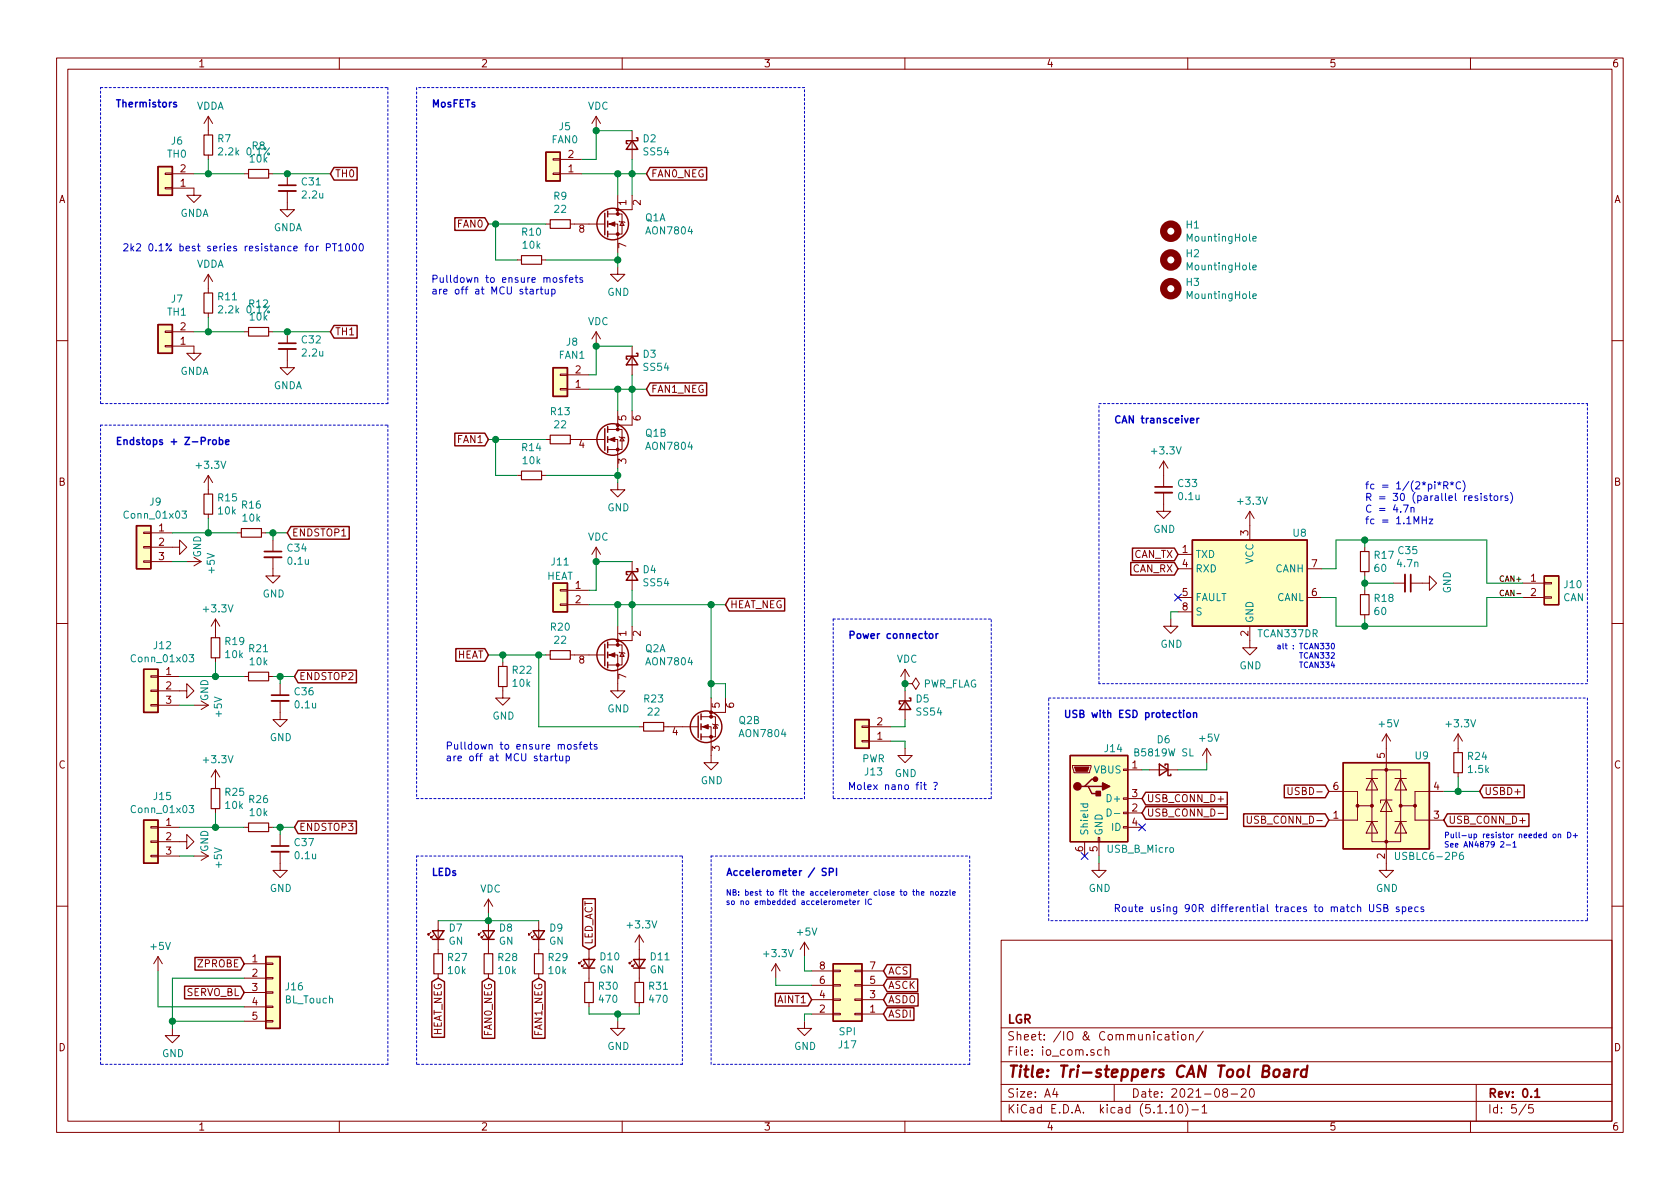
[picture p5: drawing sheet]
<svg xmlns="http://www.w3.org/2000/svg" width="297mm" height="210mm" viewBox="0 0 297 210" stroke-linecap="round" stroke-linejoin="round" font-family="sans-serif">
<g fill="none" stroke="#840000" stroke-width=".18">
<path d="M10 10.3h277v189.9h-277zM12 12.2h273v186.1h-273zM60 10.3v1.9M110 10.3v1.9M160 10.3v1.9M210 10.3v1.9M260 10.3v1.9M29.2 30.6h1.3v.3h-1.3zM29.2 33.1h1.3v.3h-1.3zM30.5 33.3h3.8v1.2h1.3l-1.3 1.3-1.3-1.3h1.3M30.5 30.7h3.8M36.8 20.6v3.3"/>
<path d="M36.8 27.4v.8M36.8 20.6l-.7 1.2M36.8 20.6l.8 1.2M43.2 30.7h.7M47.5 30.7h.8M50.8 33.8v3.3h1.3l-1.3 1.2-1.3-1.2h1.3M50.8 30.7v2.1M96.5 39.6h.8M97.8 28.1h1.3v.2h-1.3zM97.8 30.6h1.3v.3h-1.3zM99.1 30.7h3.8M99.1 28.2h3.8"/>
<path d="M100.8 39.6h6.1M105.4 20.6v2.5M105.4 20.6l-.8 1.2M105.4 20.6l.8 1.2M107.4 39.6h1.8v5.1M107.4 37.8h2.6v3.6h-2.6M109.2 37.1h2.6zM109.2 34.5v3.3M109.5 39.1l.1 .1h.8l.1 .2M110 39.2l.4 .7h-.8zM111.8 23.1v5.1M111.8 34.5v2.6"/>
<path d="M29.2 58.5h1.3v.3h-1.3zM30.5 58.7h3.8M36.8 48.5v3.3M36.8 55.4v.7M36.8 48.5l-.7 1.3M36.8 48.5l.8 1.3M43.2 58.7h.7M47.5 58.7h.8M50.8 58.7v2M91.4 46h.8M95.8 46h.7M105.4 58.7v2.5"/>
<path d="M105.4 58.7l-.8 1.2M105.4 58.7l.8 1.2M109.2 47.2v1.3h1.3l-1.3 1.3-1.3-1.3h1.3M10 60.2h2M29.2 61.1h1.3v.2h-1.3zM30.5 61.2h3.8v1.3h1.3l-1.3 1.2-1.3-1.2h1.3M50.8 61.7v3.3h1.3l-1.3 1.3-1.3-1.3h1.3M96.5 77.7h.8M99.1 66.2h1.2v.2h-1.2zM99.1 68.7h1.2v.3h-1.2zM100.3 68.8h3.8M100.3 66.3h3.8"/>
<path d="M100.8 77.7h6.1M107.4 77.7h1.8v5.1M107.4 75.9h2.6v3.6h-2.6M109.2 75.2h2.6zM109.2 72.6v3.3M109.5 77.2l.1 .1h.8l.1 .2M110 77.3l.4 .7h-.8zM111.8 61.2v5.1M111.8 72.6v2.6M285 60.2h2M25.4 99.2h1.3v.2h-1.3zM25.4 94.1h1.3v.3h-1.3z"/>
<path d="M25.4 96.6h1.3v.3h-1.3zM26.7 96.8h5v-1.3l1.3 1.3-1.3 1.2v-1.2M26.7 94.2h3.8M26.7 99.3h3.8M33 99.3h2.6M34.3 98.5l1.3 .8M35.6 99.3l-1.3 .8M36.8 84.1v3.3M36.8 90.9v.8M36.8 84.1l-.7 1.2M36.8 84.1l.8 1.2M41.9 94.2h.8"/>
<path d="M46.2 94.2h.8M48.3 98.5v3.3h1.2l-1.2 1.3-1.3-1.3h1.3M48.3 95.5v2M91.4 84.1h.8M95.8 84.1h.7M105.4 96.8l-.8 1.2M105.4 96.8v2.5M105.4 96.8l.8 1.2M109.2 85.3v1.3h1.3l-1.3 1.3-1.3-1.3h1.3M111.8 99.3v5.1M205.7 87.1v3.3h1.3l-1.3 1.3-1.2-1.3h1.2M205.7 81.5v4.6"/>
<path d="M205.7 81.5l-.7 1.3M205.7 81.5l.8 1.3M208.3 98h2.5M221 90.4v5.1M221 90.4l-.8 1.3M221 90.4l.7 1.3M241.3 96.8v.7M10 110.3h2M26.7 119.5h1.2v.3h-1.2zM27.9 119.6h3.8M38.1 109.5v3.3M38.1 116.3v.8"/>
<path d="M38.1 109.5l-.8 1.2M38.1 109.5l.8 1.2M43.2 119.6h.7M47.5 119.6h.8M88.9 117.1v.8M96.5 115.8h.8M99.1 106.8h1.2v.3h-1.2zM99.1 104.3h1.2v.2h-1.2zM100.3 104.4h3.8M100.3 106.9h3.8M100.8 115.8h6.1M107.4 115.8h1.8v6.4h1.3l-1.3 1.2-1.3-1.2h1.3"/>
<path d="M107.4 114h2.6v3.6h-2.6M109.2 113.3h2.6zM109.2 110.7v3.3M109.5 115.3l.1 .1h.8l.1 .2M110 115.4l.4 .7h-.8zM111.8 110.7v2.6M160 118.4v2.5M160 118.4l-.7 1.2M160 118.4l.8 1.2M207 109.5v1.2h1.3l-1.3 1.3-1.3-1.3h1.3M208.3 100.6h2.5M208.3 105.7h2.5"/>
<path d="M208.3 108.2h2.5M221 110.7v3.8h1.2l-1.2 1.3-1.3-1.3h1.3M231.1 100.6h2.6M231.1 105.7h2.6M241.3 101.1v.7M241.3 104.4v.8M241.3 108.7v.8M246.4 103.1h2M249.4 103.1h3.3v-1.3l1.3 1.3-1.3 1.3v-1.3M269.2 105.7h3.8M269.2 103.1h3.8M273 105.5h1.3v.3h-1.3z"/>
<path d="M273 103h1.3v.2h-1.3zM285 110.3h2M26.7 124.6h1.2v.2h-1.2zM26.7 122h1.2v.3h-1.2zM27.9 122.2h5.1v-1.3l1.3 1.3-1.3 1.2v-1.2M27.9 124.7h3.8M34.3 124.7h2.5M35.6 123.9l1.2 .8M36.8 124.7l-1.2 .8M38.1 136.1l-.8 1.3M38.1 136.1v3.3M38.1 136.1l.8 1.3"/>
<path d="M49.5 123.9v3.3h1.3l-1.3 1.3-1.2-1.3h1.2M49.5 120.9v2M88.9 121.4v2h1.3l-1.3 1.3-1.3-1.3h1.3M113 128.5h.8M117.3 128.5h6.1M124 128.5h1.7v6.4h1.3l-1.3 1.2-1.2-1.2h1.2M124 126.7h2.5v3.6h-2.5M125.7 126h2.6zM125.7 123.4v3.3M126 128l.1 .1h.8l.1 .2M126.5 128.1l.4 .7h-.8zM128.3 123.4v2.6"/>
<path d="M152.4 128.4h1.3v.2h-1.3zM152.4 130.9h1.3v.3h-1.3zM153.7 128.5h3.8M153.7 131.1h3.8M160 132.3v1.3h1.3l-1.3 1.3-1.3-1.3h1.3M160 120.9h1.3l.6-1 .7 1-.7 1-.6-1M160 120.9h.1M160 122.2v5M189.6 135.4h3.3v.2l-.2 1h-2.8zM198.6 136h.8v.3h-.8zM199.4 136.1h2.5M203.2 136.1h5.1"/>
<path d="M213.4 132.3l-.8 1.3M213.4 132.3v2.6M213.4 132.3l.7 1.3M227.7 139.2v1.1l.3 .2h.2l.2-.2v-1.1M234.9 139.9h5.1v2.6h2.6M241.6 137.7h2M242.6 136.1h5v12.7h-5zM242.6 137.7l1 2h-2zM245.1 129.8v24.1h1.3l-1.3 1.3-1.3-1.3h1.3M245.1 129.8l-.8 1.3M245.1 129.8l.8 1.3M246.6 137.7h2.1"/>
<path d="M247.6 137.7l1.1 2h-2.1zM255.3 139.9h-5.1v2.6h-2.6M257.8 129.8v3.3M257.8 136.6v.8M257.8 129.8l-.8 1.3M257.8 129.8l.8 1.3M26.7 151.3h1.2v.2h-1.2zM26.7 146.2h1.2v.2h-1.2zM26.7 148.7h1.2v.3h-1.2zM27.9 148.8h5.1v-1.2l1.3 1.2-1.3 1.3v-1.3M27.9 146.3h3.8M27.9 151.4h3.8"/>
<path d="M34.3 151.4h2.5M35.6 150.6l1.2 .8M36.8 151.4l-1.2 .7M38.1 143v.8M43.2 146.3h.7M47.5 146.3h.8M49.5 150.6v3.3h1.3l-1.3 1.3-1.2-1.3h1.2M49.5 147.6v2M86.4 159v2.5M86.4 159l-.8 1.3M86.4 159l.7 1.3M191.8 148.8v2.6"/>
<path d="M194.2 148.1h.2v.7h-.2zM194.3 152.6v1.3h1.3l-1.3 1.3-1.3-1.3h1.3M194.3 148.8v2.6M198.6 146.2h.8v.2h-.8zM198.6 143.6h.8v.3h-.8zM198.6 141.1h.8v.2h-.8zM199.4 146.3h2.5M199.4 143.8h2.5M199.4 141.2h2.5M215.4 143.8h.9M220.5 144.3v1.1l.3 .2 .3-.1 .2-.1v-1.1M240 142.5v2.5h-5.1"/>
<path d="M241.6 145.3h2M242.6 145.3l1 2h-2zM245.1 141.5l1 2h-2zM246.1 141.5h-2v.5M246.6 145.3h2.1M247.6 145.3l1.1 2h-2.1zM250.2 142.5v2.5h5.1M10 160.2h2M27.9 169.2l-.7 1.2M27.9 169.2v2.5M27.9 169.2l.8 1.2M43.2 170.4h3.8"/>
<path d="M43.2 173h3.8M43.2 175.5h3.8M43.2 178h3.8M47 177.9h1.3v.3h-1.3zM47 172.8h1.3v.3h-1.3zM47 170.3h1.3v.3h-1.3zM47 175.4h1.3v.2h-1.3zM76.2 164.8l-.5 .5v-.2v.2h.2M76.7 165.3l-.5 .6v-.3v.3h.3M77.5 162.8v5.9M77.5 172.2v.8M85.1 164.8l-.5 .5v-.2v.2h.2"/>
<path d="M85.6 165.3l-.5 .6v-.3v.3h.2M86.4 162.8v5.9M86.4 172.2v.8M94 164.8l-.5 .5v-.2v.2h.2M94.5 165.3l-.5 .6v-.3v.3h.2M95.2 162.8v5.9M95.2 172.2v.8M102.9 169.9l-.5 .5v-.2v.2h.2M103.4 170.4l-.5 .5v-.2v.2h.2M104.1 167.9v5.8M104.1 177.3v.7M111.8 169.9l-.5 .5v-.2v.2h.2"/>
<path d="M112.3 170.4l-.5 .5v-.2v.2h.2M113 165.3v8.4M113 177.3v.7M113 165.3l-.7 1.3M113 165.3l.8 1.3M137.2 170.4l-.8 1.3M137.2 170.4v2.6M137.2 170.4l.7 1.3M142.2 166.6l-.7 1.3M142.2 166.6v2.6M142.2 166.6l.8 1.3M143.5 179.3h3.8"/>
<path d="M143.5 176.8h3.8M143.5 174.2h3.8M143.5 171.7h3.8M147.3 171.6h1.3v.2h-1.3zM147.3 174.1h1.3v.3h-1.3zM147.3 179.2h1.3v.2h-1.3zM147.3 176.7h1.3v.2h-1.3zM151.1 171.6h1.3v.2h-1.3zM151.1 174.1h1.3v.3h-1.3zM151.1 179.2h1.3v.2h-1.3zM151.1 176.7h1.3v.2h-1.3zM152.4 179.3h3.8"/>
<path d="M152.4 176.8h3.8M152.4 174.2h3.8M152.4 171.7h3.8M177 166.3h108v32h-108zM285 160.2h2M30.5 181.9v1.2h1.2l-1.2 1.3-1.3-1.3h1.3M43.2 180.6h3.8M47 180.5h1.3v.2h-1.3zM60 198.3v1.9M109.2 180.6v1.3h1.3l-1.3 1.2-1.3-1.2h1.3M110 198.3v1.9M142.2 180.6v1.3h1.3l-1.3 1.2-1.2-1.2h1.2"/>
<path d="M160 198.3v1.9M177 194.8h108M177 191.8h108M177 187.8h108M177 181.8h108M186.5 192.5l-.4 1h1M186.8 193v1M194.8 185.7l-.5-.1-.2 .3 .1 .6h.6M195.4 185.7h.1a.37 .37 0 0 1 .6 .1v.8M195.4 185.1v1.5M197 191.8v3M206 183h.6l.1 .9"/>
<path d="M206.7 183.3l-.5 .1a.29 .29 0 0 0-.2 .2 .29 .29 0 0 0 .2 .3l.5-.1M206.8 195.8l.5-.5v1.5M206.8 196.8h.9M207.2 182.9h.5M207.4 182.4v1.3l.3 .2M208.3 182.4v.2M208.3 182.9v1M208.5 195.4l.1-.1a.8 .8 0 0 1 .5 .8 .8 .8 0 0 1-.5 .7 1 1 0 0 1-.1-1.4zM209 183.1l.2-.2 .4 .2 .1 .5-.2 .2-.3 .1-.2-.1zM209.6 195.1a1.71 1.71 0 0 1 0 2.3M210 198.3v1.9M210.3 183.1l.1-.1a.37 .37 0 0 1 .6 .1v.8"/>
<path d="M210.3 182.9v1M210.7 196.3h1.2M212.5 195.8l.5-.5v1.5M212.5 196.8h.9M212.8 182.3l-1.3 2M216.5 193.2l-.3-.3 .1-.2a.48 .48 0 0 1 .6-.1l.1 .2-.1 .3-.6 .1a.48 .48 0 0 0 0 .7l.2 .1 .5-.1v-.4l-.2-.3M217.7 193.5h1.1M219.5 192.7l.2-.2h.3l.3 .2v.3v.2l-.9 .8h.9M221.1 192.6l.2-.1a.8 .8 0 0 1 .5 .8 .8 .8 0 0 1-.5 .7 1 1 0 0 1-.2-1.4zM260 198.3v1.9M261 191.8v6.5M269.8 195.2l-1.2 2"/>
<path d="M271 195.3h-.7v.7l.2-.1 .5 .1 .1 .2-.1 .5-.2 .1-.5-.1"/>
</g>
<path d="M49.3 32.8h3M49.3 60.7h3M46.7 97.5h3.1M204.2 86.1h3.1M249.4 101.6v3M48 122.9h3.1M48 149.6h3.1M271.4 193l.4-.5v1.5M271.4 194h.8" fill="none" stroke="#840000" stroke-width=".3"/>
<path d="M225.3 189.3a.53 .53 0 0 1 .6-.2 .53 .53 0 0 1 .4 .4l-.1 .6a.54 .54 0 0 1-.5 .4 .54 .54 0 0 1-.6-.4zM227.2 189.2h.7v1.2M228 189.6l-.7 .1a.41 .41 0 0 0-.3 .3 .41 .41 0 0 0 .2 .4l.7-.1M229 189.1l-.2 1.3M229.6 189.1a.55 .55 0 0 0-.7 .4M231.1 189.2a.68 .68 0 0 0-1 .3v.8l.3 .1 .5-.1M231.2 188.4l-.3 2" fill="none" stroke="#840000" stroke-width=".41"/>
<g fill="none" stroke="#840000" stroke-width=".25">
<path d="M27.9 29.5h2.6v5h-2.6zM59.1 29.6h4v2.2h-4l-.7-1.1zM80.4 38.5h5.3l.7 1.1-.7 1.1h-5.3zM96.5 26.9h2.6v5.1h-2.6zM106.9 37.7v3.8M107.4 37.3v1M107.4 39.1v1M111.8 24.9l1 1.5h-2.1zM112.5 24.4h.3v.5h-2.1v.5h.3M114.9 29.6h10v2.2h-10l-.6-1.1zM27.9 57.4h2.6v5.1h-2.6zM59.1 57.6h4v2.2h-4l-.7-1.1z"/>
<path d="M107.4 40.9v1M80.4 76.6h5.3l.7 1.1-.7 1.1h-5.3zM97.8 65h2.5v5.1h-2.5zM106.9 75.8v3.8M107.4 75.4v1M107.4 77.2v1M107.4 79v1M111.8 63l1 1.5h-2.1zM112.5 62.5h.3v.5h-2.1v.5h.3M114.9 67.7h10v2.2h-10l-.6-1.1zM24.1 93h2.6v7.6h-2.6zM51.4 93.1h10.3v2.2h-10.3l-.6-1.1z"/>
<path d="M199.9 99.5h7.7l.7 1.1-.7 1.1h-7.7zM200.2 96.9h7.4l.7 1.1-.7 1.2h-7.4zM210.8 95.5h20.3v15.2h-20.3zM25.4 118.4h2.5v7.6h-2.5zM52.7 118.5h10.3v2.2h-10.3l-.6-1.1zM80.6 114.7h5.1l.7 1.1-.7 1.1h-5.1zM97.8 103.1h2.5v5.1h-2.5zM106.9 113.9v3.8M107.4 113.5v1M107.4 115.3v1M107.4 117.1v1M111.8 101.1l1 1.5h-2.1z"/>
<path d="M112.5 100.6h.3v.5h-2.1v.5h.3M128.9 105.8h9.8v2.2h-9.8l-.6-1.1zM273 101.8h2.6v5.1h-2.6zM123.4 126.6v3.8M124 126.2v1M124 128v1M124 129.8v1M151.1 127.2h2.6v5.1h-2.6zM160 123.9l1 1.6h-2zM160.8 123.4h.2v.5h-2v.6h.3M189.2 133.6h10.2v15.2h-10.2zM191.8 139.1h.6l.6 1.2h1.3"/>
<path d="M192.4 139.1h2.5M193.7 137.8h-.7l-1.2 1.3h-.7M205 135.1l1.5 1-1.5 1.1zM206 135.4v-.3h.5v2.1h.5v-.3M227.1 138.8h7.2l.6 1.1-.6 1.2h-7.2zM237.5 134.9h15.2v15.2h-15.2zM262.3 138.8h7.2v2.3h-7.2l-.7-1.2zM25.4 145h2.5v7.6h-2.5zM52.7 145.2h10.3v2.2h-10.3l-.6-1.1zM103 158.9h2.3v8.4l-1.2 .6-1.1-.6zM202.6 142.6h14.4v2.3h-14.4l-.7-1.1zM202.6 140.1h14.4v2.2h-14.4l-.7-1.1z"/>
<path d="M219.9 143.9h14.4l.6 1.1-.6 1.1h-14.4zM255.9 143.9h14.4v2.2h-14.4l-.6-1.1zM32.6 174.4h9.9l.7 1.1-.7 1.1h-9.9zM34.5 169.3h8l.7 1.1-.7 1.1h-8zM47 169.2h2.5v12.7h-2.5zM76.4 173.6l1.1-.6 1.1 .6v9.8h-2.2zM76.5 164.6h2l-1 1.5zM76.5 166.1h2M85.2 173.6l1.2-.6 1.1 .6v10h-2.3zM85.3 164.6h2.1l-1 1.5zM85.3 166.1h2.1M94.1 173.6l1.1-.6 1.2 .6v10h-2.3z"/>
<path d="M94.2 164.6h2.1l-1.1 1.5zM94.2 166.1h2.1M103.1 169.7h2.1l-1.1 1.5zM103.1 171.2h2.1M112 169.7h2l-1 1.5zM112 171.2h2M137.1 175.7h5.8l.6 1.1-.6 1.1h-5.8zM147.3 170.4h5.1v10.2h-5.1zM156.8 170.6h4.2v2.2h-4.2l-.6-1.1zM156.8 173.1h5.5v2.3h-5.5l-.6-1.2zM156.8 178.2h4.8v2.2h-4.8l-.6-1.1zM156.8 175.7h5.5v2.2h-5.5l-.6-1.1z"/>
<circle cx="108.3" cy="39.6" r="2.79"/>
<circle cx="108.3" cy="77.7" r="2.79"/>
<circle cx="108.3" cy="115.8" r="2.79"/>
<circle cx="124.8" cy="128.5" r="2.79"/>
</g>
<g fill="none" stroke="#840000" stroke-width="1.3">
<circle cx="207" cy="51" r="1.27"/>
<circle cx="207" cy="40.9" r="1.27"/>
<circle cx="207" cy="46" r="1.27"/>
</g>
<g fill="none" stroke="#008484" stroke-width=".18">
<path d="M38.6 26.3l.5-.2 .3 .4-.8 .9h.8M47.7 26.1l-1 1.3M38.6 54.2l.5-.1 .3 .3-.8 .9h.8M47.7 54.1l-1 1.2M221.5 52.4l.6-.1v-.3h-.4l-.2 .1 .1 .7h.5M221.5 47.3l.6-.1v-.3h-.4l-.2 .2 .1 .6h.5M221.5 42.2l.6-.1v-.2l-.4-.1-.2 .2 .1 .6h.5M32.2 90.4h.8l-.4 .5 .3 .1v.6h-.5l-.2-.1M33.5 115.8h.7l-.4 .5 .4 .1-.1 .6h-.4l-.2-.1M210.4 132.4v1.3h.6M33.5 142.4h.7l-.4 .5 .4 .1-.1 .7h-.4l-.2-.1M191.1 142.2h1.2"/>
<path d="M191.5 142.2v.3l.2 .3 .6-.1v-.5M195.8 143a.64 .64 0 0 1 .7 .7 .64 .64 0 0 1-.7 .6zM197 143.8h1M246.7 150.7v1.1l.3 .2 .3-.1 .1-.1v-1.1M258.6 150.7l-.4 .1-.2 .5 .1 .6 .2 .1 .3-.1 .2-.1-.2-.5-.3-.1-.3 .3"/>
</g>
<g fill="none" stroke="#840000" stroke-width=".2">
<path d="M36.1 23.9h1.5v3.5h-1.5zM43.9 30h3.6v1.5h-3.6zM97.3 38.9h3.5v1.5h-3.5zM36.1 51.8h1.5v3.6h-1.5zM43.9 57.9h3.6v1.5h-3.6zM92.2 45.2h3.6v1.5h-3.6zM97.3 77h3.5v1.5h-3.5zM36.1 87.4h1.5v3.5h-1.5zM42.7 93.5h3.5v1.5h-3.5zM92.2 83.3h3.6v1.5h-3.6zM240.5 97.5h1.6v3.6h-1.6zM37.3 112.8h1.6v3.5h-1.6z"/>
<path d="M43.9 118.9h3.6v1.5h-3.6zM88.1 117.9h1.6v3.5h-1.6zM97.3 115.1h3.5v1.5h-3.5zM240.5 105.2h1.6v3.5h-1.6zM37.3 139.4h1.6v3.6h-1.6zM113.8 127.8h3.5v1.5h-3.5zM257 133.1h1.6v3.5h-1.6zM43.9 145.5h3.6v1.6h-3.6zM76.7 168.7h1.5v3.5h-1.5zM85.6 168.7h1.5v3.5h-1.5zM94.5 168.7h1.5v3.5h-1.5zM103.4 173.7h1.5v3.6h-1.5z"/>
<path d="M112.3 173.7h1.5v3.6h-1.5z"/>
</g>
<g fill="#ffffc2" stroke="#ffffc2" stroke-width=".18">
<path d="M25.4 145h2.5v7.6h-2.5z"/>
<path d="M47 169.2h2.5v12.7h-2.5z"/>
<path d="M25.4 118.4h2.5v7.6h-2.5z"/>
<path d="M24.1 93h2.6v7.6h-2.6z"/>
<path d="M97.8 65h2.5v5.1h-2.5z"/>
<path d="M97.8 103.1h2.5v5.1h-2.5z"/>
<path d="M151.1 127.2h2.6v5.1h-2.6z"/>
<path d="M189.2 133.6h10.2v15.2h-10.2z"/>
<path d="M237.5 134.9h15.2v15.2h-15.2z"/>
<path d="M210.8 95.5h20.3v15.2h-20.3z"/>
<path d="M273 101.8h2.6v5.1h-2.6z"/>
<path d="M27.9 29.5h2.6v5h-2.6z"/>
<path d="M147.3 170.4h5.1v10.2h-5.1z"/>
<path d="M27.9 57.4h2.6v5.1h-2.6z"/>
<path d="M96.5 26.9h2.6v5.1h-2.6z"/>
</g>
<path d="M49.3 33.8h3M49.3 61.7h3M46.7 98.5h3.1M204.2 87.1h3.1M248.4 101.6v3M48 123.9h3.1M48 150.6h3.1" fill="none" stroke="#840000" stroke-width=".33"/>
<g fill="#840000" stroke="#840000" stroke-width=".18">
<path d="M107.7 39.6l1-.4v.8z"/>
<path d="M107.7 77.7l1-.4v.8z"/>
<path d="M124.2 128.5l1-.4v.8z"/>
<path d="M107.7 115.8l1-.4v.8z"/>
<path d="M190 135.6h2.5l-.2 .8h-2.1z"/>
<circle cx="109.2" cy="41.4" r=".25"/>
<circle cx="109.2" cy="37.8" r=".25"/>
<circle cx="109.2" cy="37.1" r=".25"/>
<circle cx="109.2" cy="79.5" r=".25"/>
<circle cx="109.2" cy="75.9" r=".25"/>
<circle cx="109.2" cy="75.2" r=".25"/>
<circle cx="125.7" cy="130.3" r=".25"/>
<circle cx="125.7" cy="126.7" r=".25"/>
<circle cx="125.7" cy="126" r=".25"/>
<circle cx="109.2" cy="117.6" r=".25"/>
<circle cx="109.2" cy="114" r=".25"/>
<circle cx="109.2" cy="113.3" r=".25"/>
<circle cx="240" cy="142.5" r=".25"/>
<circle cx="242.6" cy="142.5" r=".25"/>
<circle cx="245.1" cy="148.8" r=".25"/>
<circle cx="245.1" cy="136.1" r=".25"/>
<circle cx="247.6" cy="142.5" r=".25"/>
<circle cx="250.2" cy="142.5" r=".25"/>
</g>
<g fill="#840000" stroke="#840000" stroke-width=".25">
<path d="M193.8 139.9h.8v.8h-.8z"/>
<path d="M194.9 138.4l1.3 .7-1.3 .6z"/>
<circle cx="190.5" cy="139.1" r=".63"/>
<circle cx="193.7" cy="137.8" r=".38"/>
</g>
<g fill="none" stroke="#0000c2" stroke-width=".18" stroke-dasharray=".4 .4">
<path d="M17.8 15.5h50.8M68.6 15.5v55.9M73.7 15.5v125.7M142.2 15.5h-68.5M17.8 71.4v-55.9M17.8 75.2h50.8M68.6 71.4h-50.8M68.6 75.2v113M194.3 71.4h86.4M280.7 71.4v49.5M147.3 109.5h28M147.3 109.5v31.7"/>
<path d="M185.4 123.4h95.3M194.3 120.9v-49.5M280.7 120.9h-86.4M280.7 123.4v39.4M73.7 151.4h46.9M73.7 141.2h68.5M120.6 151.4v36.8M125.7 151.4h45.7M142.2 141.2v-125.7M147.3 141.2h28M171.4 151.4v36.8M175.3 141.2v-31.7"/>
<path d="M185.4 162.8v-39.4M280.7 162.8h-95.3M17.8 188.2v-113M68.6 188.2h-50.8M73.7 188.2v-36.8M120.6 188.2h-46.9M125.7 188.2v-36.8M171.4 188.2h-45.7"/>
</g>
<g fill="none" stroke="#008400" stroke-width=".18">
<path d="M34.3 30.7h8.9M36.8 28.2v2.5M48.3 30.7h10.1M86.4 39.6h10.1M87.6 39.6v6.4h3.8M102.9 30.7h11.4M109.2 30.7v3.8M111.8 28.2v6.3M111.8 23.1h-6.4v5.1h-2.5M34.3 58.7h8.9M36.8 56.1v2.6M48.3 58.7h10.1"/>
<path d="M96.5 46h12.7M109.2 44.7v2.5M86.4 77.7h10.1M87.6 77.7v6.4h3.8M104.1 68.8h10.2M109.2 68.8v3.8M111.8 61.2h-6.4v5.1h-1.3M111.8 66.3v6.3M30.5 94.2h11.4M30.5 99.3h2.5M36.8 91.7v2.5M47 94.2h3.8"/>
<path d="M48.3 94.2v1.3M96.5 84.1h12.7M109.2 82.8v2.5M111.8 99.3h-6.4v5.1h-1.3M241.3 95.5v1.3M31.7 119.6h11.5M38.1 117.1v2.5M48.3 119.6h3.8M49.5 119.6v1.3M86.4 115.8h10.1M88.9 115.8v1.3M95.2 115.8v12.7h17.8"/>
<path d="M104.1 106.9h24.2M109.2 106.9v3.8M111.8 104.4v6.3M125.7 106.9v16.5M208.3 108.2h-1.3v1.3M233.7 100.6h2.5v-5.1h26.7v7.6h6.3M233.7 105.7h2.5v5h26.7v-5h6.3M241.3 101.8v2.6M241.3 109.5v1.2M241.3 103.1h5.1M31.7 124.7h2.6M125.7 120.9h2.6v2.5"/>
<path d="M157.5 131.1h2.5v1.2M160 127.2v1.3h-2.5M160 120.9v1.3M201.9 136.1h1.3M213.4 134.9v1.2h-5.1M255.3 139.9h6.3M257.8 137.4v2.5M31.7 146.3h11.5M31.7 151.4h2.6M38.1 143.8v2.5M48.3 146.3h3.8M49.5 146.3v1.3"/>
<path d="M194.3 151.4v1.2M27.9 171.7v6.3h15.3M43.2 173h-12.7v8.9M77.5 162.8h17.7M86.4 161.5v1.3M104.1 178v1.3h8.9v-1.3M109.2 179.3v1.3M137.2 173v1.2h6.3M142.2 169.2v2.5h1.3M143.5 179.3h-1.3v1.3M30.5 180.6h12.7"/>
</g>
<path d="M265.9 104.4a.45 .45 0 0 0-.7 .4 .45 .45 0 0 0 .7 .5" fill="none" stroke="#000" stroke-width=".18"/>
<g fill="none" stroke="#0000c2" stroke-width=".18">
<path d="M57.7 43.8l.7-.1v-.5l-.2-.1h-.5v1.3M58.8 43.1h.7M59.2 43.1v1.3M59.9 43.5l.3-.4v1.3M59.9 44.4h.7M61.2 43.2l.2-.1a.69 .69 0 0 1 .4 .6 .69 .69 0 0 1-.4 .7l-.3-.3v-.2zM62.4 43.2l.2-.1a.67 .67 0 0 1 .4 .6 .67 .67 0 0 1-.4 .7l-.2-.2-.1-.3zM63.6 43.2l.2-.1a.67 .67 0 0 1 .5 .6 .67 .67 0 0 1-.5 .7l-.3-.5zM93.8 51.2h.4l.1 .8M94.3 51.5h-.4l-.2 .2 .2 .3 .4-.1M94.9 51.1v.9M95.2 51.1l-.3 .3"/>
<path d="M95.5 51.1h.5M95.7 50.7v1.1l.3 .2M96.4 51.1l.1 .8 .3 .1 .2-.1M97 51.1v.9M97.6 51.2l.3-.1 .2 .3-.1 .5h-.4M97.6 51.1v1.3M99.4 49.1h-.3l-.2 .2 .1 .1 .4 .2v.3h-.5M99.8 49.1h.5M100.3 48.7l-.3 .1v1.1M100.7 49.5l.6-.1-.1-.3h-.3l-.2 .2 .1 .6h.4M101.7 49.1h.5M101.9 48.7v1.1l.3 .1"/>
<path d="M103 49.1h-.3l-.2 .2 .1 .1 .4 .2v.3h-.5M248.1 89.3h.9l-.6 1.3M249.5 89.9l.2-.2 .3 .1v.8M249.5 89.7v.9M251.5 91.4v1.2M251.5 92h.7M252.2 91.4v1.2M252.7 91.8h.6l-.6 .8h.6M255.3 85.8h.6l.1-.2-.1-.3-.1-.1h-.5v1.3M255.6 85.8l.4 .7M256.4 85.4l.3 .1 .3-.1M256.5 85.7l.2-.2 .2 .2"/>
<path d="M256.7 85.2v.3M258.2 85.3a.6 .6 0 0 0-.8 .4 .6 .6 0 0 0 .6 .8l.2-.2M258.6 85a1.4 1.4 0 0 1 0 1.9M261.9 87.2v.2M261.9 87.7v.8M262.9 87.7h-.3l-.2 .2 .1 .1 .4 .2v.3h-.5M263.3 87.7h.5M263.5 87.2v1.1l.3 .2M264.3 87.7h.3l.2 .1-.1 .7h-.3l-.2-.2zM265.4 87.7v.8M265.7 87.7l-.3 .2M266.6 87.7h-.3l-.2 .2 .1 .1 .4 .2v.3h-.5"/>
<path d="M267.1 87.1a1.4 1.4 0 0 1 0 1.9M225.9 114.1h.4l.1 .7M226.4 114.3l-.5 .2 .1 .3 .4-.1M96.3 133.8h.5v.7M96.8 134l-.4 .1-.2 .1 .2 .3h.4M97.4 133.7v.8M97.8 133.7l-.4 .2M98 133.7h.5M98.2 133.3v1.1l.3 .1M98.9 133.7l.1 .8h.3l.2-.1M99.5 133.7v.8M100.1 133.8l.4-.1 .2 .2-.1 .6h-.5"/>
<path d="M100.1 133.7v1.3M102 131.7l-.3-.1-.2 .2v.2l.5 .1v.3h-.5M102.4 131.6h.5M102.9 131.2l-.3 .2v1.1M103.2 132l.6-.1v-.2l-.4-.1-.2 .2 .1 .6h.5M104.2 131.6h.5M104.4 131.2v1.1l.3 .2M105.5 131.7l-.3-.1-.1 .2v.2l.4 .1v.3h-.4M162.9 138.3v.2M162.9 138.8v.8M163.3 138.8h.5M163.5 138.3v1.1l.3 .2"/>
<path d="M165.1 138.4l.4-.1 .2 .2-.3 .6M165.4 139.5v.1M150.1 159.3h.4M150.3 159v.8l.2 .2M150.8 159.6l.5-.1-.1-.1-.3-.1-.1 .1v.5h.4M151.7 159.3v.7M152 159.3l-.3 .2M153.1 159v1M154.1 159a.45 .45 0 0 0-.6 .5 .45 .45 0 0 0 .6 .4M159.8 157.7h.5l-.1 .6-.4-.1zM161.4 157.7h.3M161.5 157.3v.9l.2 .1"/>
<path d="M162.1 157.7h.3l.1 .6M162.1 157.3v1M162.9 158l.5-.1-.1-.2h-.3l-.1 .1 .1 .5h.3M164.6 157.7h.3l.1 .6M164.6 157.7v.6M165.5 157.7h.4l-.1 .6-.3-.1zM166.3 157.7h.5l-.5 .6h.5M167.1 157.7h.5l-.5 .6h.5M168 157.3v.9l.1 .1M168.4 158l.5-.1v-.2h-.3l-.2 .1 .1 .5h.4M242.1 159.9v1.1l.3 .2h.2l.3-.2v-1.1M265.3 148.9l.4-.1 .2 .3-.6 .7h.6"/>
<path d="M266.3 149.4h.8M267.5 149.1l.3-.3v1M267.5 149.8h.6M274.6 147.6h.5l-.1 .5h-.4zM275.5 147.6l.4-.1v.7M275.5 147.5v.7M277.2 147.2a.5 .5 0 0 1 .6 .5 .5 .5 0 0 1-.6 .5zM278.2 147.8h.7M278.5 147.4v.8M244.1 160l-.4-.1-.3 .3 .1 .3 .6 .2v.4l-.2 .1h-.5M244.7 160.5h.5l.2-.2-.1-.2-.6-.2v1.3h.5l.2-.1v-.3l-.3-.3M247.3 160.4h-.3l-.1 .1v.2l.4 .2v.3h-.4"/>
<path d="M248 160.4h.3l.3 .2-.2 .6h-.4M248 160.4v1.2M249 160.8l.7-.1-.1-.3h-.4l-.2 .1 .1 .7h.5M250.7 160.4h-.3l-.3 .2 .2 .6h.4M251.7 160.4h-.3l-.2 .1 .1 .2 .4 .2v.3h-.5"/>
</g>
<g fill="none" stroke="#0000c2" stroke-width=".25">
<path d="M31.2 18.1h-.3l-.2 .2 .1 .1 .4 .2v.3h-.5M37.6 77.9l.2-.1 .4 .1 .1 .5-.2 .2h-.3l-.2-.1zM38.8 77.8h.4l.2 .2-.1 .6h-.5M38.8 77.3v1.3M39.9 78.2l.6-.1-.1-.3h-.3l-.2 .1 .1 .7h.4M211.6 74v.8M212 74l-.4 .2M164.3 112.2l.2-.1 .4 .1v.5l-.1 .1-.3 .1-.2-.1zM165.5 112.1v.8M165.9 112.1h-.3l-.1 .2M209.9 126.2l.2-.2 .3 .2 .1 .4-.1 .2-.3 .1-.2-.2zM211 126.2l.2-.2 .3 .1 .1 .8"/>
<path d="M211 126v.9M146.1 153.6l-.5-.1-.2 .2 .1 .4 .5 .2 .1 .3-.3 .2h-.4M146.6 154.2l.7-.1v-.4l-.2-.2h-.5v1.3M147.9 153.5v1.3"/>
</g>
<g fill="#008400" stroke="#008400" stroke-width=".25">
<circle cx="109.2" cy="179.3" r=".51"/>
<circle cx="111.8" cy="68.8" r=".51"/>
<circle cx="111.8" cy="30.7" r=".51"/>
<circle cx="36.8" cy="58.7" r=".51"/>
<circle cx="241.3" cy="103.1" r=".51"/>
<circle cx="36.8" cy="30.7" r=".51"/>
<circle cx="50.8" cy="58.7" r=".51"/>
<circle cx="125.7" cy="106.9" r=".51"/>
<circle cx="50.8" cy="30.7" r=".51"/>
<circle cx="105.4" cy="23.1" r=".51"/>
<circle cx="241.3" cy="95.5" r=".51"/>
<circle cx="105.4" cy="61.2" r=".51"/>
<circle cx="36.8" cy="94.2" r=".51"/>
<circle cx="105.4" cy="99.3" r=".51"/>
<circle cx="241.3" cy="110.7" r=".51"/>
<circle cx="257.8" cy="139.9" r=".51"/>
<circle cx="109.2" cy="68.8" r=".51"/>
<circle cx="95.3" cy="115.8" r=".51"/>
<circle cx="111.8" cy="106.9" r=".51"/>
<circle cx="49.5" cy="146.3" r=".51"/>
<circle cx="125.7" cy="120.9" r=".51"/>
<circle cx="86.4" cy="162.8" r=".51"/>
<circle cx="38.1" cy="146.3" r=".51"/>
<circle cx="109.2" cy="106.9" r=".51"/>
<circle cx="160" cy="120.9" r=".51"/>
<circle cx="87.6" cy="77.7" r=".51"/>
<circle cx="109.2" cy="84.1" r=".51"/>
<circle cx="109.2" cy="30.7" r=".51"/>
<circle cx="87.6" cy="39.6" r=".51"/>
<circle cx="109.2" cy="46" r=".51"/>
<circle cx="30.5" cy="180.6" r=".51"/>
<circle cx="49.5" cy="119.6" r=".51"/>
<circle cx="38.1" cy="119.6" r=".51"/>
<circle cx="48.3" cy="94.2" r=".51"/>
<circle cx="88.9" cy="115.8" r=".51"/>
</g>
<path d="M207.7 105l1.2 1.3M208.9 105l-1.2 1.3M191.2 150.8l1.2 1.2M192.4 150.8l-1.2 1.2M201.3 145.7l1.2 1.2M202.5 145.7l-1.2 1.2" fill="none" stroke="#000084" stroke-width=".18"/>
<text font-size="2.8" fill="#840000" x="178" y="190.5">Title: Tri-steppers CAN Tool Board</text>
<g font-size="2.1" fill="#840000">
<text x="178" y="184">Sheet: /IO &amp; Communication/</text>
<text x="178" y="181">LGR</text>
<text x="178" y="186.7">File: io_com.sch</text>
<text x="178" y="196.9">KiCad E.D.A. kicad (5.1.10)-1</text>
<text x="178" y="194.1">Size: A4</text>
<text x="200" y="194.1">Date: 2021-08-20</text>
<text x="263" y="194.1">Rev: 0.1</text>
<text x="263" y="196.9">Id: 5/5</text>
</g>
<g font-size="1.8" fill="#840000">
<text x="35" y="11.9">1</text>
<text x="85" y="11.9">2</text>
<text x="135" y="11.9">3</text>
<text x="185" y="11.9">4</text>
<text x="235" y="11.9">5</text>
<text x="285" y="11.9">6</text>
<text x="100.5" y="27.9">2</text>
<text x="10.4" y="35.9">A</text>
<text x="31.9" y="33">1</text>
<text x="31.9" y="30.5">2</text>
<text x="59.2" y="31.4">TH0</text>
<text x="100.5" y="30.5">1</text>
<text x="115.1" y="31.4">FAN0_NEG</text>
<text x="285.4" y="35.9">A</text>
<text x="80.9" y="40.3">FAN0</text>
<text x="102.4" y="41.1">8</text>
<text x="110.7" y="36.3" transform="rotate(-90 110.7 36.3)">1</text>
<text x="113.3" y="36.3" transform="rotate(-90 113.3 36.3)">2</text>
<text x="110.7" y="43.9" transform="rotate(-90 110.7 43.9)">7</text>
<text x="31.9" y="58.4">2</text>
<text x="59.2" y="59.3">TH1</text>
<text x="31.9" y="61">1</text>
<text x="101.8" y="68.6">1</text>
<text x="101.8" y="66">2</text>
<text x="115.1" y="69.5">FAN1_NEG</text>
<text x="110.7" y="74.4" transform="rotate(-90 110.7 74.4)">5</text>
<text x="113.3" y="74.4" transform="rotate(-90 113.3 74.4)">6</text>
<text x="80.9" y="78.4">FAN1</text>
<text x="102.4" y="79.2">4</text>
<text x="110.7" y="82" transform="rotate(-90 110.7 82)">3</text>
<text x="10.4" y="85.9">B</text>
<text x="285.4" y="85.9">B</text>
<text x="28.1" y="94">1</text>
<text x="51.6" y="94.9">ENDSTOP1</text>
<text x="220.7" y="94.7" transform="rotate(-90 220.7 94.7)">3</text>
<text x="28.1" y="96.5">2</text>
<text x="28.1" y="99.1">3</text>
<text x="200.2" y="101.2">CAN_RX</text>
<text x="200.4" y="98.7">CAN_TX</text>
<text x="209.1" y="97.8">1</text>
<text x="209.1" y="100.3">4</text>
<text x="231.9" y="100.3">7</text>
<text x="101.8" y="104.1">1</text>
<text x="101.8" y="106.7">2</text>
<text x="129.1" y="107.6">HEAT_NEG</text>
<text x="209.1" y="105.4">5</text>
<text x="209.1" y="107.9">8</text>
<text x="231.9" y="105.4">6</text>
<text x="270.7" y="102.9">1</text>
<text x="270.7" y="105.4">2</text>
<text x="110.7" y="112.5" transform="rotate(-90 110.7 112.5)">1</text>
<text x="113.3" y="112.5" transform="rotate(-90 113.3 112.5)">2</text>
<text x="220.7" y="112.5" transform="rotate(-90 220.7 112.5)">2</text>
<text x="29.4" y="119.4">1</text>
<text x="80.7" y="116.5">HEAT</text>
<text x="102.4" y="117.3">8</text>
<text x="29.4" y="121.9">2</text>
<text x="29.4" y="124.5">3</text>
<text x="52.9" y="120.3">ENDSTOP2</text>
<text x="110.7" y="120.1" transform="rotate(-90 110.7 120.1)">7</text>
<text x="127.3" y="125.2" transform="rotate(-90 127.3 125.2)">5</text>
<text x="129.8" y="125.2" transform="rotate(-90 129.8 125.2)">6</text>
<text x="118.9" y="130">4</text>
<text x="155.1" y="130.8">1</text>
<text x="155.1" y="128.3">2</text>
<text x="10.4" y="135.9">C</text>
<text x="127.3" y="132.8" transform="rotate(-90 127.3 132.8)">3</text>
<text x="200.2" y="135.9">1</text>
<text x="244.9" y="134.1" transform="rotate(-90 244.9 134.1)">5</text>
<text x="285.4" y="135.9">C</text>
<text x="200.2" y="143.5">2</text>
<text x="200.2" y="141">3</text>
<text x="202.7" y="141.9">USB_CONN_D+</text>
<text x="228.6" y="140.6">USBD-</text>
<text x="235.7" y="139.7">6</text>
<text x="253.5" y="139.7">4</text>
<text x="262.4" y="140.6">USBD+</text>
<text x="29.4" y="146">1</text>
<text x="29.4" y="148.6">2</text>
<text x="52.9" y="146.9">ENDSTOP3</text>
<text x="200.2" y="146">4</text>
<text x="202.7" y="144.4">USB_CONN_D-</text>
<text x="221.4" y="145.7">USB_CONN_D-</text>
<text x="235.7" y="144.8">1</text>
<text x="253.5" y="144.8">3</text>
<text x="256.1" y="145.7">USB_CONN_D+</text>
<text x="29.4" y="151.1">3</text>
<text x="191.5" y="150.6" transform="rotate(-90 191.5 150.6)">6</text>
<text x="194.1" y="150.6" transform="rotate(-90 194.1 150.6)">5</text>
<text x="244.9" y="151.9" transform="rotate(-90 244.9 151.9)">2</text>
<text x="104.8" y="167.1" transform="rotate(-90 104.8 167.1)">LED_ACT</text>
<text x="35" y="171.1">ZPROBE</text>
<text x="44.6" y="170.2">1</text>
<text x="44.6" y="172.7">2</text>
<text x="144.9" y="174">6</text>
<text x="144.9" y="171.4">8</text>
<text x="153.8" y="174">5</text>
<text x="153.8" y="171.4">7</text>
<text x="157" y="172.3">ACS</text>
<text x="32.9" y="176.1">SERVO_BL</text>
<text x="44.6" y="175.3">3</text>
<text x="44.6" y="177.8">4</text>
<text x="137.6" y="177.4">AINT1</text>
<text x="144.9" y="179.1">2</text>
<text x="144.9" y="176.5">4</text>
<text x="153.8" y="179.1">1</text>
<text x="153.8" y="176.5">3</text>
<text x="157" y="174.9">ASCK</text>
<text x="157" y="180">ASDI</text>
<text x="157" y="177.4">ASDO</text>
<text x="10.4" y="185.9">D</text>
<text x="44.6" y="180.3">5</text>
<text x="78.1" y="183.4" transform="rotate(-90 78.1 183.4)">HEAT_NEG</text>
<text x="87" y="183.2" transform="rotate(-90 87 183.2)">FAN0_NEG</text>
<text x="95.9" y="183.2" transform="rotate(-90 95.9 183.2)">FAN1_NEG</text>
<text x="285.4" y="185.9">D</text>
<text x="35" y="199.9">1</text>
<text x="85" y="199.9">2</text>
<text x="135" y="199.9">3</text>
<text x="185" y="199.9">4</text>
<text x="235" y="199.9">5</text>
<text x="285" y="199.9">6</text>
</g>
<g font-size="1.8" fill="#0000c2">
<text x="20.3" y="19">Thermistors</text>
<text x="76.2" y="19">MosFETs</text>
<text x="21.6" y="44.4">2k2 0.1% best series resistance for PT1000</text>
<text x="76.2" y="50">Pulldown to ensure mosfets</text>
<text x="76.2" y="52.1">are off at MCU startup</text>
<text x="196.8" y="74.9">CAN transceiver</text>
<text x="20.3" y="78.7">Endstops + Z-Probe</text>
<text x="241.3" y="86.5">fc = 1/(2*pi*R*C)</text>
<text x="241.3" y="88.6">R = 30 (parallel resistors)</text>
<text x="241.3" y="90.6">C = 4.7n</text>
<text x="241.3" y="92.7">fc = 1.1MHz</text>
<text x="149.9" y="113">Power connector</text>
<text x="188" y="126.9">USB with ESD protection</text>
<text x="78.7" y="132.6">Pulldown to ensure mosfets</text>
<text x="78.7" y="134.6">are off at MCU startup</text>
<text x="149.9" y="139.7">Molex nano fit ?</text>
<text x="76.2" y="154.9">LEDs</text>
<text x="128.3" y="154.9">Accelerometer / SPI</text>
<text x="196.8" y="161.3">Route using 90R differential traces to match USB specs</text>
</g>
<g font-size="1.8" fill="#008484">
<text x="34.7" y="19.4">VDDA</text>
<text x="98.9" y="23">J5</text>
<text x="103.9" y="19.4">VDC</text>
<text x="29.6" y="27.9">TH0</text>
<text x="30.3" y="25.6">J6</text>
<text x="38.5" y="25.2">R7</text>
<text x="39.2" y="27.5">2.2k 0.1%</text>
<text x="44.2" y="28.7">10k</text>
<text x="44.6" y="26.4">R8</text>
<text x="97.6" y="25.3">FAN0</text>
<text x="113.7" y="25.2">D2</text>
<text x="113.9" y="27.5">SS54</text>
<text x="53.4" y="32.8">C31</text>
<text x="53.5" y="35.1">2.2u</text>
<text x="97.9" y="35.3">R9</text>
<text x="31.8" y="38.3">GNDA</text>
<text x="48.3" y="40.9">GNDA</text>
<text x="92.4" y="41.7">R10</text>
<text x="98.1" y="37.6">22</text>
<text x="114.1" y="39.1">Q1A</text>
<text x="114.4" y="41.4">AON7804</text>
<text x="209.8" y="40.4">H1</text>
<text x="34.7" y="47.3">VDDA</text>
<text x="92.5" y="44">10k</text>
<text x="209.8" y="45.5">H2</text>
<text x="210.1" y="47.8">MountingHole</text>
<text x="210.1" y="42.7">MountingHole</text>
<text x="30.3" y="53.5">J7</text>
<text x="38.6" y="53.1">R11</text>
<text x="107.4" y="52.3">GND</text>
<text x="209.8" y="50.6">H3</text>
<text x="210.1" y="52.9">MountingHole</text>
<text x="29.6" y="55.8">TH1</text>
<text x="39.2" y="55.4">2.2k 0.1%</text>
<text x="44.1" y="54.4">R12</text>
<text x="44.2" y="56.7">10k</text>
<text x="103.9" y="57.5">VDC</text>
<text x="53.4" y="60.7">C32</text>
<text x="53.5" y="63">2.2u</text>
<text x="98.8" y="63.4">FAN1</text>
<text x="100.2" y="61.1">J8</text>
<text x="113.7" y="63.3">D3</text>
<text x="113.9" y="65.6">SS54</text>
<text x="31.8" y="66.3">GNDA</text>
<text x="48.3" y="68.8">GNDA</text>
<text x="97.4" y="73.4">R13</text>
<text x="98.1" y="75.7">22</text>
<text x="114.2" y="77.2">Q1B</text>
<text x="34.9" y="82.9">+3.3V</text>
<text x="92.4" y="79.8">R14</text>
<text x="92.5" y="82.1">10k</text>
<text x="114.4" y="79.5">AON7804</text>
<text x="203.8" y="80.4">+3.3V</text>
<text x="26.5" y="89.4">J9</text>
<text x="38.6" y="88.7">R15</text>
<text x="42.8" y="89.9">R16</text>
<text x="208.4" y="86.1">C33</text>
<text x="208.5" y="88.4">0.1u</text>
<text x="219" y="89.2">+3.3V</text>
<text x="22.3" y="91.7">Conn_01x03</text>
<text x="38.7" y="91">10k</text>
<text x="43" y="92.2">10k</text>
<text x="103.9" y="95.6">VDC</text>
<text x="107.4" y="90.4">GND</text>
<text x="203.9" y="94.2">GND</text>
<text x="228.7" y="94.9">U8</text>
<text x="35.6" y="98.6" transform="rotate(-90 35.6 98.6)">GND</text>
<text x="38" y="101.3" transform="rotate(-90 38 101.3)">+5V</text>
<text x="50.9" y="97.6">C34</text>
<text x="51" y="99.9">0.1u</text>
<text x="97.6" y="100">J11</text>
<text x="113.7" y="101.4">D4</text>
<text x="211.3" y="98.7">TXD</text>
<text x="211.3" y="101.2">RXD</text>
<text x="221.6" y="99.7" transform="rotate(-90 221.6 99.7)">VCC</text>
<text x="225.5" y="101.2">CANH</text>
<text x="243.1" y="98.8">R17</text>
<text x="243.1" y="101.1">60</text>
<text x="247.2" y="100.3">4.7n</text>
<text x="247.3" y="98">C35</text>
<text x="46.4" y="105.7">GND</text>
<text x="96.6" y="102.5">HEAT</text>
<text x="113.9" y="103.7">SS54</text>
<text x="211.3" y="106.3">FAULT</text>
<text x="225.7" y="106.3">CANL</text>
<text x="243.1" y="106.4">R18</text>
<text x="256.5" y="104.9" transform="rotate(-90 256.5 104.9)">GND</text>
<text x="276.4" y="106.3">CAN</text>
<text x="276.6" y="104">J10</text>
<text x="36.1" y="108.3">+3.3V</text>
<text x="97.4" y="111.5">R20</text>
<text x="98.1" y="113.8">22</text>
<text x="211.3" y="108.8">S</text>
<text x="221.6" y="110.2" transform="rotate(-90 221.6 110.2)">GND</text>
<text x="222.5" y="112.7">TCAN337DR</text>
<text x="243.1" y="108.8">60</text>
<text x="23.5" y="117.1">Conn_01x03</text>
<text x="27.3" y="114.8">J12</text>
<text x="39.9" y="114.1">R19</text>
<text x="39.9" y="116.4">10k</text>
<text x="44.1" y="115.3">R21</text>
<text x="44.2" y="117.6">10k</text>
<text x="90.7" y="119.1">R22</text>
<text x="114.1" y="115.3">Q2A</text>
<text x="114.4" y="117.6">AON7804</text>
<text x="158.5" y="117.2">VDC</text>
<text x="205.2" y="114.5">GND</text>
<text x="219.2" y="118.4">GND</text>
<text x="36.8" y="124" transform="rotate(-90 36.8 124)">GND</text>
<text x="52.1" y="123">C36</text>
<text x="52.3" y="125.3">0.1u</text>
<text x="90.7" y="121.5">10k</text>
<text x="107.4" y="126">GND</text>
<text x="113.9" y="124.2">R23</text>
<text x="162" y="124.2">D5</text>
<text x="163.1" y="121.6">PWR_FLAG</text>
<text x="39.2" y="126.7" transform="rotate(-90 39.2 126.7)">+5V</text>
<text x="47.7" y="131.1">GND</text>
<text x="87.1" y="127.2">GND</text>
<text x="114.6" y="126.5">22</text>
<text x="130.7" y="128">Q2B</text>
<text x="130.9" y="130.3">AON7804</text>
<text x="162.1" y="126.5">SS54</text>
<text x="204.6" y="131.4">D6</text>
<text x="212.1" y="131.2">+5V</text>
<text x="243.9" y="128.6">+5V</text>
<text x="255.9" y="128.6">+3.3V</text>
<text x="36.1" y="135">+3.3V</text>
<text x="152.4" y="134.8">PWR</text>
<text x="153" y="137.1">J13</text>
<text x="158.2" y="137.4">GND</text>
<text x="193.5" y="136.8">VBUS</text>
<text x="195.4" y="133">J14</text>
<text x="200.9" y="133.8">B5819W SL</text>
<text x="250.3" y="134.3">U9</text>
<text x="259.6" y="134.4">R24</text>
<text x="259.7" y="136.7">1.5k</text>
<text x="23.5" y="143.8">Conn_01x03</text>
<text x="27.3" y="141.5">J15</text>
<text x="39.9" y="140.7">R25</text>
<text x="39.9" y="143">10k</text>
<text x="44.1" y="142">R26</text>
<text x="123.9" y="138.7">GND</text>
<text x="196.1" y="141.9">D+</text>
<text x="44.2" y="144.3">10k</text>
<text x="52.1" y="149.6">C37</text>
<text x="192.4" y="147.8" transform="rotate(-90 192.4 147.8)">Shield</text>
<text x="194.9" y="147.8" transform="rotate(-90 194.9 147.8)">GND</text>
<text x="196.6" y="146.9">ID</text>
<text x="36.8" y="150.7" transform="rotate(-90 36.8 150.7)">GND</text>
<text x="39.2" y="153.4" transform="rotate(-90 39.2 153.4)">+5V</text>
<text x="52.3" y="151.9">0.1u</text>
<text x="195.9" y="150.8">USB_B_Micro</text>
<text x="247.3" y="152.1">USBLC6-2P6</text>
<text x="47.7" y="157.7">GND</text>
<text x="84.9" y="157.8">VDC</text>
<text x="192.5" y="157.7">GND</text>
<text x="243.3" y="157.7">GND</text>
<text x="26.7" y="168">+5V</text>
<text x="79.3" y="167.1">GN</text>
<text x="79.5" y="164.7">D7</text>
<text x="88.2" y="167.1">GN</text>
<text x="88.3" y="164.7">D8</text>
<text x="97.1" y="167.1">GN</text>
<text x="97.2" y="164.7">D9</text>
<text x="111.1" y="164.2">+3.3V</text>
<text x="141" y="165.4">+5V</text>
<text x="79.2" y="169.9">R27</text>
<text x="79.3" y="172.3">10k</text>
<text x="88.1" y="169.9">R28</text>
<text x="88.2" y="172.3">10k</text>
<text x="97" y="169.9">R29</text>
<text x="97.1" y="172.3">10k</text>
<text x="106" y="172.1">GN</text>
<text x="106.2" y="169.8">D10</text>
<text x="114.9" y="172.1">GN</text>
<text x="115.1" y="169.8">D11</text>
<text x="135.2" y="169.3">+3.3V</text>
<text x="50.4" y="177.4">BL_Touch</text>
<text x="50.6" y="175.1">J16</text>
<text x="105.9" y="175">R30</text>
<text x="106" y="177.3">470</text>
<text x="114.8" y="175">R31</text>
<text x="114.9" y="177.3">470</text>
<text x="107.4" y="185.7">GND</text>
<text x="140.4" y="185.7">GND</text>
<text x="148.4" y="185.4">J17</text>
<text x="148.4" y="183.1">SPI</text>
<text x="28.7" y="186.9">GND</text>
</g>
<g font-size="1.4">
<text x="265.5" y="102.9">CAN+</text>
<text x="265.8" y="105.4">CAN-</text>
</g>
<g font-size="1.4" fill="#0000c2">
<text x="227.3" y="114.8">alt : TCAN330</text>
<text x="230.1" y="116.5">TCAN332</text>
<text x="230.1" y="118.1">TCAN334</text>
<text x="255.3" y="148.2">Pull-up resistor needed on D+</text>
<text x="255.3" y="149.9">See AN4879 2-1</text>
<text x="128.3" y="158.4">NB: best to fit the accelerometer close to the nozzle</text>
<text x="128.3" y="160">so no embedded accelerometer IC</text>
</g>
</svg>
